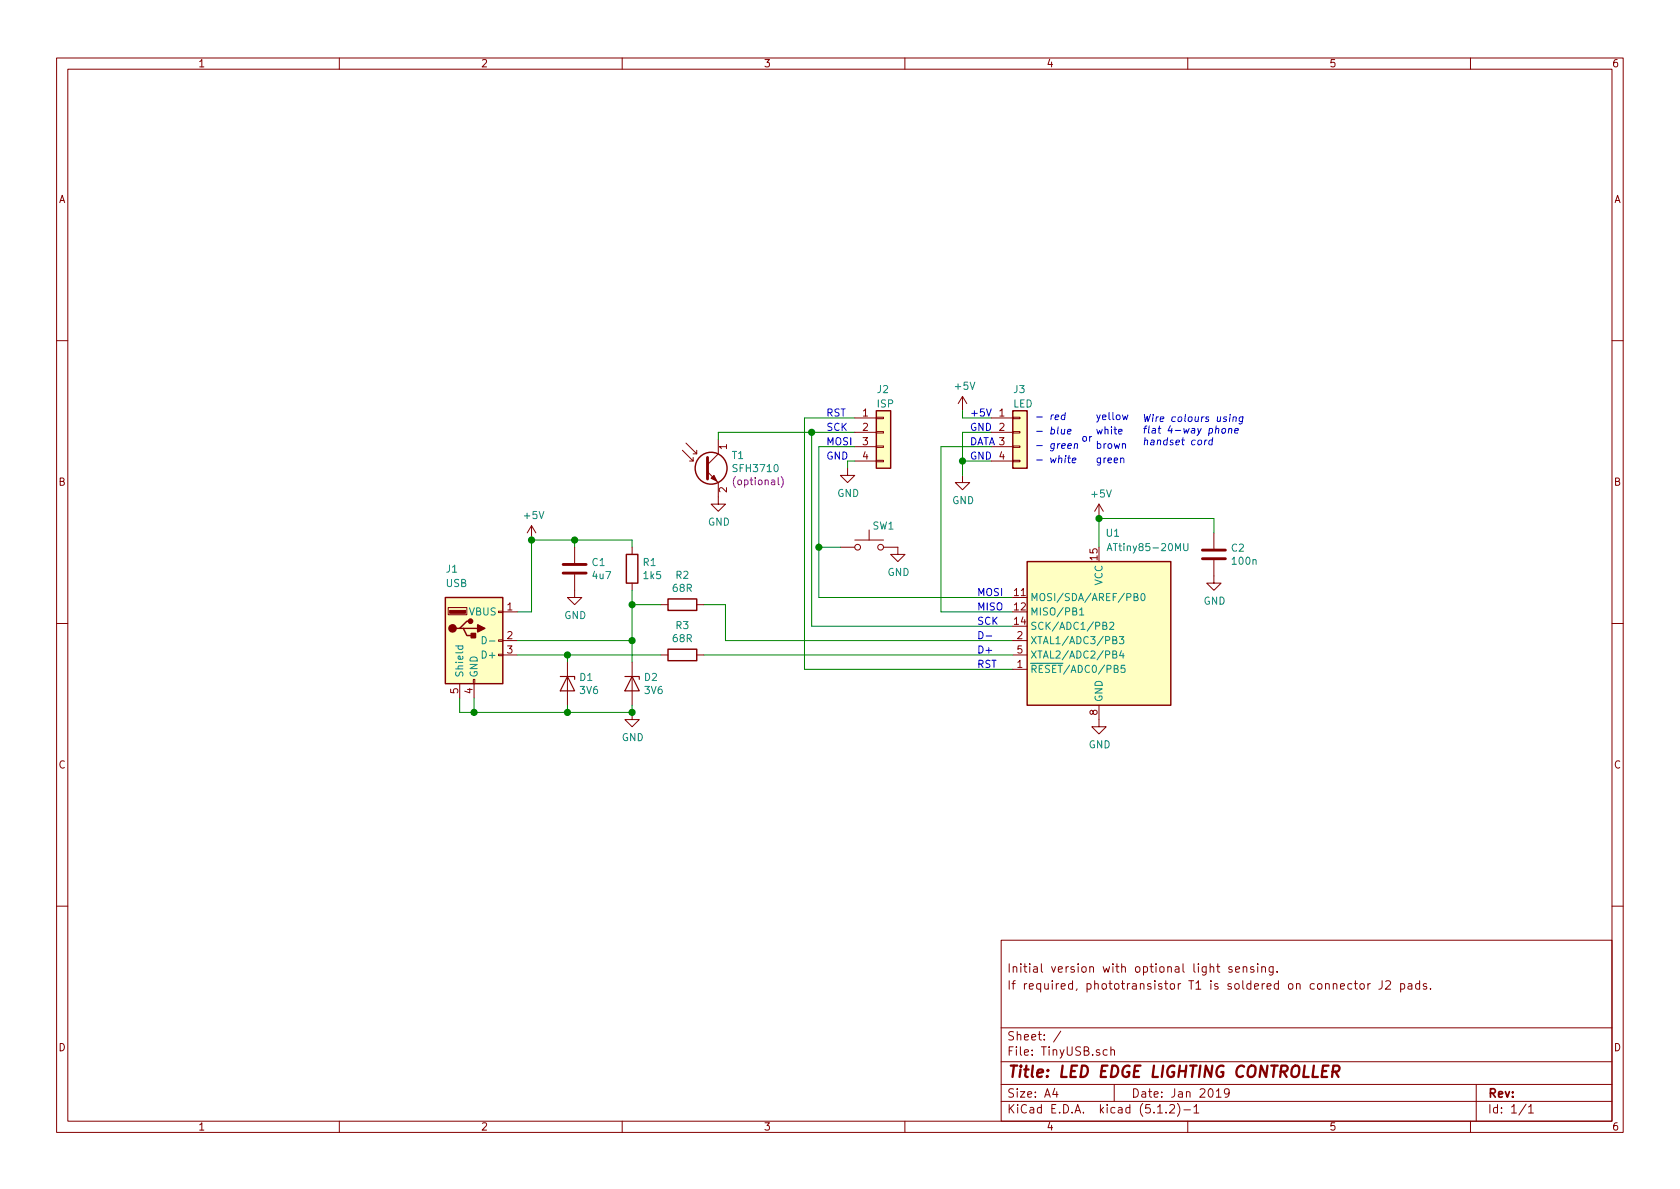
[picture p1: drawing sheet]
<svg xmlns="http://www.w3.org/2000/svg" width="297mm" height="210mm" viewBox="0 0 297 210" stroke-linecap="round" stroke-linejoin="round" font-family="sans-serif">
<g fill="none" stroke="#840000" stroke-width=".18">
<path d="M10 10.3h277v189.9h-277zM12 12.2h273v186.1h-273zM60 10.3v1.9M110 10.3v1.9M160 10.3v1.9M210 10.3v1.9M260 10.3v1.9M10 60.2h2M120.6 79.6l2 1.9v-.6M121.3 78.4l1.9 1.9v-.7M127 77.7v2.6l-1.9 1.9M151.1 73.9h3.8"/>
<path d="M151.1 76.4h3.8M151.1 79h3.8M154.9 78.9h1.3v.2h-1.3zM154.9 76.3h1.3v.3h-1.3zM154.9 73.8h1.3v.2h-1.3zM170.2 70.1l-.8 1.3M170.2 70.1v2.5M170.2 70.1l.7 1.3M175.3 73.9h3.8M175.3 76.4h3.8M175.3 79h3.8M179.1 78.9h1.2v.2h-1.2z"/>
<path d="M179.1 76.3h1.2v.3h-1.2zM179.1 73.8h1.2v.2h-1.2zM285 60.2h2M94 93l-.8 1.2M94 93v2.5M94 93l.7 1.2M101.6 96.8v2.8M111.8 96.8v1.2M121.9 81.5h.7M122.6 80.3h.6M125.1 83.4l1.9 1.9v3.8h1.3l-1.3 1.3-1.3-1.3h1.3M148.6 96.8h2.5"/>
<path d="M149.9 82.8v1.3h1.2l-1.2 1.2-1.3-1.2h1.3M151.1 95.5h5.1M151.1 81.5h3.8M153.7 93.7v1.8M154.9 81.4h1.3v.3h-1.3zM156.2 96.8h2.5v1.2h1.3l-1.3 1.3-1.2-1.3h1.2M170.2 84.1v1.2h1.2l-1.2 1.3-1.3-1.3h1.3M175.3 81.5h3.8M179.1 81.4h1.2v.3h-1.2zM194.3 89.1l-.8 1.3M194.3 89.1v2.6M194.3 89.1l.8 1.3"/>
<path d="M214.6 99.1v4h1.3l-1.3 1.3-1.2-1.3h1.2M214.6 94.2v2.8M10 110.3h2M79.2 107.4h3.3v1.3h-3.3zM88.1 115.7h.8v.2h-.8zM88.1 113.2h.8v.2h-.8zM88.1 108.1h.8v.2h-.8zM88.9 115.8h2.5M88.9 108.2h2.5M88.9 113.3h2.5M100.3 117.1v7.6M101.6 101.6v4.1h1.3l-1.3 1.2-1.3-1.2h1.3"/>
<path d="M111.8 103.1v1.3M111.8 117.1v7.6M116.8 115.8h1.3M116.8 106.9h1.3M123.2 115.8h1.3M123.2 106.9h1.3M179.1 115.8h2.5M179.1 113.3h2.5M179.1 118.4h2.5M285 110.3h2M81.3 120.9v2.5M83.7 120.1h.2v.8h-.2z"/>
<path d="M83.8 120.9v2.5M111.8 126v1.2h1.2l-1.2 1.3-1.3-1.3h1.3M194.3 124.7v3.8h1.3l-1.3 1.3-1.3-1.3h1.3M10 160.2h2M177 166.3h108v32h-108zM217.8 171l-.4-.1-.2 .2 .1 .3 .5 .1v.4h-.6M218.5 171.4l.7-.1-.1-.3-.4-.1-.2 .2v.8h.6M219.8 171.1l.2-.2 .4 .1v.9M219.8 170.9v1M221.7 171l-.4-.1-.2 .2 .1 .3 .5 .1v.4h-.6M222.4 170.4v.2M222.4 170.9v1"/>
<path d="M223.1 171.1l.1-.1a.37 .37 0 0 1 .5 .1v.8M223.1 170.9v1M225.1 170.9v1.3l-.3 .2h-.3M225.1 171l-.4-.1-.3 .3 .1 .6 .2 .1h.4M225.8 171.8v.1M237 174.4l.7-.1-.1-.3-.4-.1-.2 .2 .1 .7h.5M239 174l-.4-.1-.3 .3 .1 .6h.6M239.4 173.9h.6M239.6 173.4v1.3l.4 .2M240.5 174.1l.2-.2 .4 .2v.7l-.2 .1-.4-.1zM241.9 173.9v1M242.3 173.9l-.4 .3"/>
<path d="M244.4 173.4v1.1a.51 .51 0 0 1-.6 .4M245 173.6l.2-.2h.4l.2 .2 .1 .3-1 1h1M247.6 174l.5-.1 .3 .3-.1 .6-.2 .1-.5-.1M247.6 173.9v1.5M249 174h.6v.9M249.6 174.3l-.5 .1-.2 .2 .2 .3 .5-.1M251 174l-.4-.1-.3 .3 .1 .6h.6M251 173.4v1.5M252.2 174a.37 .37 0 0 0-.6 .1l.1 .3 .5 .1 .1 .1-.2 .3-.5-.1M252.9 174.8v.1M285 160.2h2M60 198.3v1.9"/>
<path d="M110 198.3v1.9M160 198.3v1.9M177 194.8h108M177 191.8h108M177 187.8h108M177 181.8h108M186.5 192.5l-.4 1h1M186.8 193v1M187.6 182.3l-1.3 2M195.8 185.7l-.5-.1-.3 .3 .1 .6 .2 .1 .5-.1M196.4 185.7h.1a.37 .37 0 0 1 .6 .1v.8M196.4 185.1v1.5"/>
<path d="M197 191.8v3M204.7 196.8h.8M206.2 196.7v.1M206.8 195.5l.2-.2h.4l.2 .2 .1 .3-.1 .2-.8 .8h.9M208.2 195.1a1.71 1.71 0 0 1 0 2.3M209.3 196.3h1.2M210 198.3v1.9M211.1 195.8l.4-.5v1.5M211.1 196.8h.9M215.1 193l.4-.5v1.5M215.1 194h.8M217.3 193.2v.1a.48 .48 0 0 1-.7 .1l-.1-.2 .1-.6a.48 .48 0 0 1 .7 .1 1.27 1.27 0 0 1-.3 1.2l-.4 .1"/>
<path d="M260 198.3v1.9M261 191.8v6.5M269.8 195.2l-1.2 2M270.3 195.8l.4-.5v1.5M270.3 196.8h.8"/>
<circle cx="151.6" cy="96.8" r=".51"/>
<circle cx="155.7" cy="96.8" r=".51"/>
</g>
<path d="M235.6 189.5h.8a.58 .58 0 0 0 .4-.5 .58 .58 0 0 0-.3-.6h-.7l-.3 2M236.1 189.5l.6 .9" fill="none" stroke="#840000" stroke-width=".41"/>
<g fill="none" stroke="#840000" stroke-width=".25">
<path d="M154.9 72.6h2.6v10.2h-2.6zM179.1 72.6h2.5v10.2h-2.5zM110.7 98h2.1v5.1h-2.1zM181.6 99.3h25.4v25.4h-25.4zM78.7 105.7h10.2v15.2h-10.2zM81.3 111.1h.6l.6 1.3h1.3M81.9 111.1h2.6M83.2 109.8h-.7l-1.2 1.3h-.7M118.1 114.8h5.1v2h-5.1zM118.1 105.9h5.1v2h-5.1z"/>
<circle cx="125.7" cy="82.8" r="2.82"/>
</g>
<path d="M99.1 119.6h2.5v.5M100.3 119.6l1.3 2.6h-2.5zM110.5 119.6h2.5v.5M111.8 119.6l1.2 2.6h-2.5z" fill="none" stroke="#840000" stroke-width=".2"/>
<g fill="none" stroke="#008400" stroke-width=".18">
<path d="M143.5 76.4v34.3h35.6M151.1 73.9h-8.9v44.5h36.9M151.1 76.4h-24.1v1.3M151.1 79h-6.3v26.7h34.3M170.2 72.6v1.3h5.1M175.3 79h-8.9v29.2h12.7M175.3 76.4h-5.1v7.7M101.6 95.5v1.3M111.8 96.8v-1.3h-17.8v12.7h-2.6M144.8 96.8h3.8M151.1 81.5h-1.2v1.3M170.2 81.5h5.1"/>
<path d="M214.6 94.2v-2.5h-20.3v5.1M91.4 113.3h20.4M91.4 115.8h25.4M100.3 115.8v1.3M111.8 104.4v12.7M111.8 106.9h5M124.5 106.9h3.8v6.4h50.8M124.5 115.8h54.6M81.3 123.4v2.6h30.5v-1.3M83.8 123.4v2.6M100.3 124.7v1.3"/>
</g>
<g fill="#008400" stroke="#008400" stroke-width=".25">
<circle cx="101.6" cy="95.5" r=".51"/>
<circle cx="94" cy="95.5" r=".51"/>
<circle cx="83.8" cy="126" r=".51"/>
<circle cx="100.3" cy="115.8" r=".51"/>
<circle cx="100.3" cy="126" r=".51"/>
<circle cx="111.8" cy="113.3" r=".51"/>
<circle cx="170.2" cy="81.5" r=".51"/>
<circle cx="111.8" cy="106.9" r=".51"/>
<circle cx="111.8" cy="126" r=".51"/>
<circle cx="194.3" cy="91.7" r=".51"/>
<circle cx="144.8" cy="96.8" r=".51"/>
<circle cx="143.5" cy="76.4" r=".51"/>
</g>
<path d="M99.6 99.8h4M125.1 80.9v3.8M212.6 98.8h4.1M212.6 97.3h4.1M99.6 101.3h4" fill="none" stroke="#840000" stroke-width=".51"/>
<g fill="#ffffc2" stroke="#ffffc2" stroke-width=".18">
<path d="M179.1 72.6h2.5v10.2h-2.5z"/>
<path d="M154.9 72.6h2.6v10.2h-2.6z"/>
<path d="M78.7 105.7h10.2v15.2h-10.2z"/>
<path d="M181.6 99.3h25.4v25.4h-25.4z"/>
</g>
<g fill="none" stroke="#0000c2" stroke-width=".18">
<path d="M174.4 72.3l.4 1.3 .5-1.3M187.7 75.9v.8l.3 .1 .2-.2M188.3 75.9l-.1 .9M188.3 73.4h-.3l-.3 .2v.6h.5M188.4 72.9l-.2 1.3M188.7 76.3l.7-.1-.1-.2h-.5l-.1 .6 .2 .2 .4-.1M188.8 78.9l.6-.1v-.3h-.5l-.1 .6 .2 .2 .3-.1M190 78.6l.2-.1h.3l-.1 .8M190 78.5l-.1 .8M197.8 76.3l.6-.1-.1-.2-.3-.1-.2 .2v.6h.5M198.5 78.6l.1-.1h.3l.1 .8M198.5 73.4l.2 .8 .2-.6 .3 .6 .2-.8"/>
<path d="M213.1 77.8l-.1 .9M213.4 77.8l-.4 .2M214.4 77.9l-.4-.1-.3 .2 .1 .6h.5M214.4 77.4l-.1 1.3M216.2 75.8h.3l.2 .2-.2 .5-.3 .1-.2-.2zM217.3 75.9l.2-.1h.3l-.1 .8M217.3 75.8l-.1 .8M217.5 73.7l-.1 .8M217.5 73.3v.1M218.1 73.8l.2-.1 .2 .1v.7M218.1 73.7l-.1 .8M218.3 76.2l.6-.1v-.3h-.5l-.1 .6 .1 .2 .4-.1"/>
<path d="M219.8 73.7l-.2 1-.2 .3-.3-.1M219.8 73.8l-.4-.1-.3 .2 .1 .6h.5M188.8 81h.5M189 80.6l-.1 1.1 .3 .1M189.6 81.4l.6-.1v-.3h-.5l-.1 .7 .1 .1h.4M198.1 81.1l.2-.1h.3l.1 .8M173.1 111.7a.64 .64 0 0 1 .7 .6 .64 .64 0 0 1-.7 .6zM174.3 112.5h1"/>
</g>
<g fill="#840000" stroke="#840000" stroke-width=".25">
<path d="M83.3 112h.8v.8h-.8z"/>
<path d="M84.5 110.5l1.2 .6-1.2 .7z"/>
<circle cx="80" cy="111.1" r=".63"/>
<circle cx="83.2" cy="109.8" r=".38"/>
</g>
<g fill="#840000" stroke="#840000" stroke-width=".18">
<path d="M79.5 107.9h2.8v.6h-2.8z"/>
<path d="M125.7 84.6l.5-.5 .5 1z"/>
</g>
<g fill="none" stroke="#008484" stroke-width=".18">
<path d="M195.8 97.4l.4-1.3 .4 1.3M195.9 97h.6M209.3 96.1v1l.2 .3 .4-.1 .1-.2v-1M80.6 114.2h1.2M81.1 114.2l-.1 .4 .2 .2 .6-.1v-.5M85.3 112.6a.64 .64 0 0 1 .7 .6 .64 .64 0 0 1-.7 .6zM86.5 113.4h1M190.9 107.8l.4-.3v1.3M190.9 108.8h.7M195 110.6h.6v-.4l-.6-.2v1.3h.5l.2-.2v-.2l-.3-.3M196.2 110.2l.5-.2 .2 .4v.2l-.7 .7h.7M196.7 113.2l.6-.1 .1-.2v-.2l-.7-.1v1.2h.5l.2-.1 .1-.3-.3-.2"/>
<path d="M196.7 115.7h.6l.1-.2v-.3l-.7-.1v1.3h.5l.2-.1 .1-.4-.3-.2M197 118.3l.5-.1 .2-.2-.1-.2-.6-.2v1.3h.5l.2-.1v-.3l-.3-.2M197.9 112.6h.8l-.4 .4 .3 .2 .1 .4-.2 .2-.6-.1M198.3 115.1l-.3 .8h.8M198.6 115.5v.9M198.9 117.6h-.6l-.1 .7 .2-.2 .5 .2v.5l-.2 .1-.5-.1M200.5 105.6l.5-.1 .2-.2-.1-.2-.6-.2v1.3h.5l.2-.2v-.2l-.3-.2M201.8 105.1l.2-.2a.67 .67 0 0 1 .5 .7 .67 .67 0 0 1-.5 .6l-.2-.1-.1-.4z"/>
</g>
<path d="M138.1 84.3a1.47 1.47 0 0 1 0 1.9" fill="none" stroke="#840084" stroke-width=".18"/>
<text font-size="2.8" fill="#840000" x="178" y="190.5">Title: LED EDGE LIGHTING CONTROLLER</text>
<g font-size="2.1" fill="#840000">
<text x="178" y="172">Initial version with optional light sensing.</text>
<text x="178" y="175">If required, phototransistor T1 is soldered on connector J2 pads.</text>
<text x="178" y="184">Sheet: /</text>
<text x="178" y="186.7">File: TinyUSB.sch</text>
<text x="178" y="196.9">KiCad E.D.A. kicad (5.1.2)-1</text>
<text x="178" y="194.1">Size: A4</text>
<text x="200" y="194.1">Date: Jan 2019</text>
<text x="263" y="194.1">Rev:</text>
<text x="263" y="196.9">Id: 1/1</text>
</g>
<g font-size="1.8" fill="#840000">
<text x="35" y="11.9">1</text>
<text x="85" y="11.9">2</text>
<text x="135" y="11.9">3</text>
<text x="185" y="11.9">4</text>
<text x="235" y="11.9">5</text>
<text x="285" y="11.9">6</text>
<text x="10.4" y="35.9">A</text>
<text x="285.4" y="35.9">A</text>
<text x="152.6" y="73.7">1</text>
<text x="152.6" y="76.2">2</text>
<text x="176.7" y="73.7">1</text>
<text x="176.7" y="76.2">2</text>
<text x="128.5" y="79.5" transform="rotate(-90 128.5 79.5)">1</text>
<text x="152.6" y="78.7">3</text>
<text x="152.6" y="81.3">4</text>
<text x="176.7" y="81.3">4</text>
<text x="10.4" y="85.9">B</text>
<text x="128.5" y="87.1" transform="rotate(-90 128.5 87.1)">2</text>
<text x="285.4" y="85.9">B</text>
<text x="194.1" y="99" transform="rotate(-90 194.1 99)">15</text>
<text x="89.7" y="107.9">1</text>
<text x="179.4" y="105.4">11</text>
<text x="179.4" y="107.9">12</text>
<text x="89.7" y="113">2</text>
<text x="179.4" y="110.5">14</text>
<text x="179.9" y="113">2</text>
<text x="89.7" y="115.6">3</text>
<text x="179.9" y="118.1">1</text>
<text x="179.9" y="115.6">5</text>
<text x="81" y="122.7" transform="rotate(-90 81 122.7)">5</text>
<text x="83.6" y="122.7" transform="rotate(-90 83.6 122.7)">4</text>
<text x="194.1" y="126.5" transform="rotate(-90 194.1 126.5)">8</text>
<text x="10.4" y="135.9">C</text>
<text x="285.4" y="135.9">C</text>
<text x="10.4" y="185.9">D</text>
<text x="285.4" y="185.9">D</text>
<text x="35" y="199.9">1</text>
<text x="85" y="199.9">2</text>
<text x="135" y="199.9">3</text>
<text x="185" y="199.9">4</text>
<text x="235" y="199.9">5</text>
<text x="285" y="199.9">6</text>
</g>
<g font-size="1.8" fill="#008484">
<text x="155.1" y="69.5">J2</text>
<text x="169" y="68.9">+5V</text>
<text x="179.3" y="69.5">J3</text>
<text x="155.1" y="72.1">ISP</text>
<text x="179.1" y="72.1">LED</text>
<text x="129.5" y="81.2">T1</text>
<text x="129.9" y="83.5">SFH3710</text>
<text x="148" y="87.9">GND</text>
<text x="168.4" y="89.1">GND</text>
<text x="193.1" y="88">+5V</text>
<text x="92.8" y="91.8">+5V</text>
<text x="125.2" y="93">GND</text>
<text x="154.3" y="93.6">SW1</text>
<text x="195.7" y="94.9">U1</text>
<text x="78.9" y="101.3">J1</text>
<text x="104.7" y="100.1">C1</text>
<text x="113.7" y="100.1">R1</text>
<text x="156.9" y="101.8">GND</text>
<text x="196.6" y="97.5">ATtiny85-20MU</text>
<text x="217.8" y="97.6">C2</text>
<text x="218" y="99.9">100n</text>
<text x="78.9" y="103.8">USB</text>
<text x="104.9" y="102.4">4u7</text>
<text x="113.9" y="102.4">1k5</text>
<text x="119" y="104.7">68R</text>
<text x="119.5" y="102.4">R2</text>
<text x="182.1" y="106.3">MOSI/SDA/AREF/PB0</text>
<text x="194.9" y="103.6" transform="rotate(-90 194.9 103.6)">VCC</text>
<text x="212.8" y="106.9">GND</text>
<text x="83" y="108.8">VBUS</text>
<text x="99.8" y="109.5">GND</text>
<text x="119" y="113.6">68R</text>
<text x="119.5" y="111.2">R3</text>
<text x="182.1" y="108.8">MISO/PB1</text>
<text x="182.1" y="111.4">SCK/ADC1/PB2</text>
<text x="182.1" y="113.9">XTAL1/ADC3/PB3</text>
<text x="81.9" y="119.9" transform="rotate(-90 81.9 119.9)">Shield</text>
<text x="84.5" y="119.9" transform="rotate(-90 84.5 119.9)">GND</text>
<text x="85.6" y="116.5">D+</text>
<text x="182.1" y="119">RESET/ADC0/PB5</text>
<text x="182.1" y="116.5">XTAL2/ADC2/PB4</text>
<text x="102.5" y="120.4">D1</text>
<text x="102.6" y="122.7">3V6</text>
<text x="114" y="120.4">D2</text>
<text x="114" y="122.7">3V6</text>
<text x="194.9" y="124.2" transform="rotate(-90 194.9 124.2)">GND</text>
<text x="109.9" y="131.1">GND</text>
<text x="192.5" y="132.3">GND</text>
</g>
<g font-size="1.8" fill="#0000c2">
<text x="146" y="76.2">SCK</text>
<text x="146" y="73.7">RST</text>
<text x="171.4" y="76.2">GND</text>
<text x="171.4" y="73.7">+5V</text>
<text x="182.9" y="76.8">- blue</text>
<text x="182.9" y="74.3">- red</text>
<text x="193.7" y="76.8">white</text>
<text x="193.7" y="74.3">yellow</text>
<text x="201.9" y="74.6">Wire colours using</text>
<text x="201.9" y="76.7">flat 4-way phone</text>
<text x="146" y="78.7">MOSI</text>
<text x="146" y="81.3">GND</text>
<text x="171.4" y="78.7">DATA 3</text>
<text x="171.4" y="81.3">GND</text>
<text x="182.9" y="79.4">- green</text>
<text x="182.9" y="81.9">- white</text>
<text x="191.1" y="78.1">or</text>
<text x="193.7" y="79.4">brown</text>
<text x="193.7" y="81.9">green</text>
<text x="201.9" y="78.7">handset cord</text>
<text x="172.7" y="105.4">MOSI</text>
<text x="172.7" y="107.9">MISO</text>
<text x="172.7" y="110.5">SCK</text>
<text x="172.7" y="115.6">D+</text>
<text x="172.7" y="118.1">RST</text>
</g>
<text font-size="1.8" fill="#840084" x="130.1" y="85.8">(optional)</text>
</svg>
